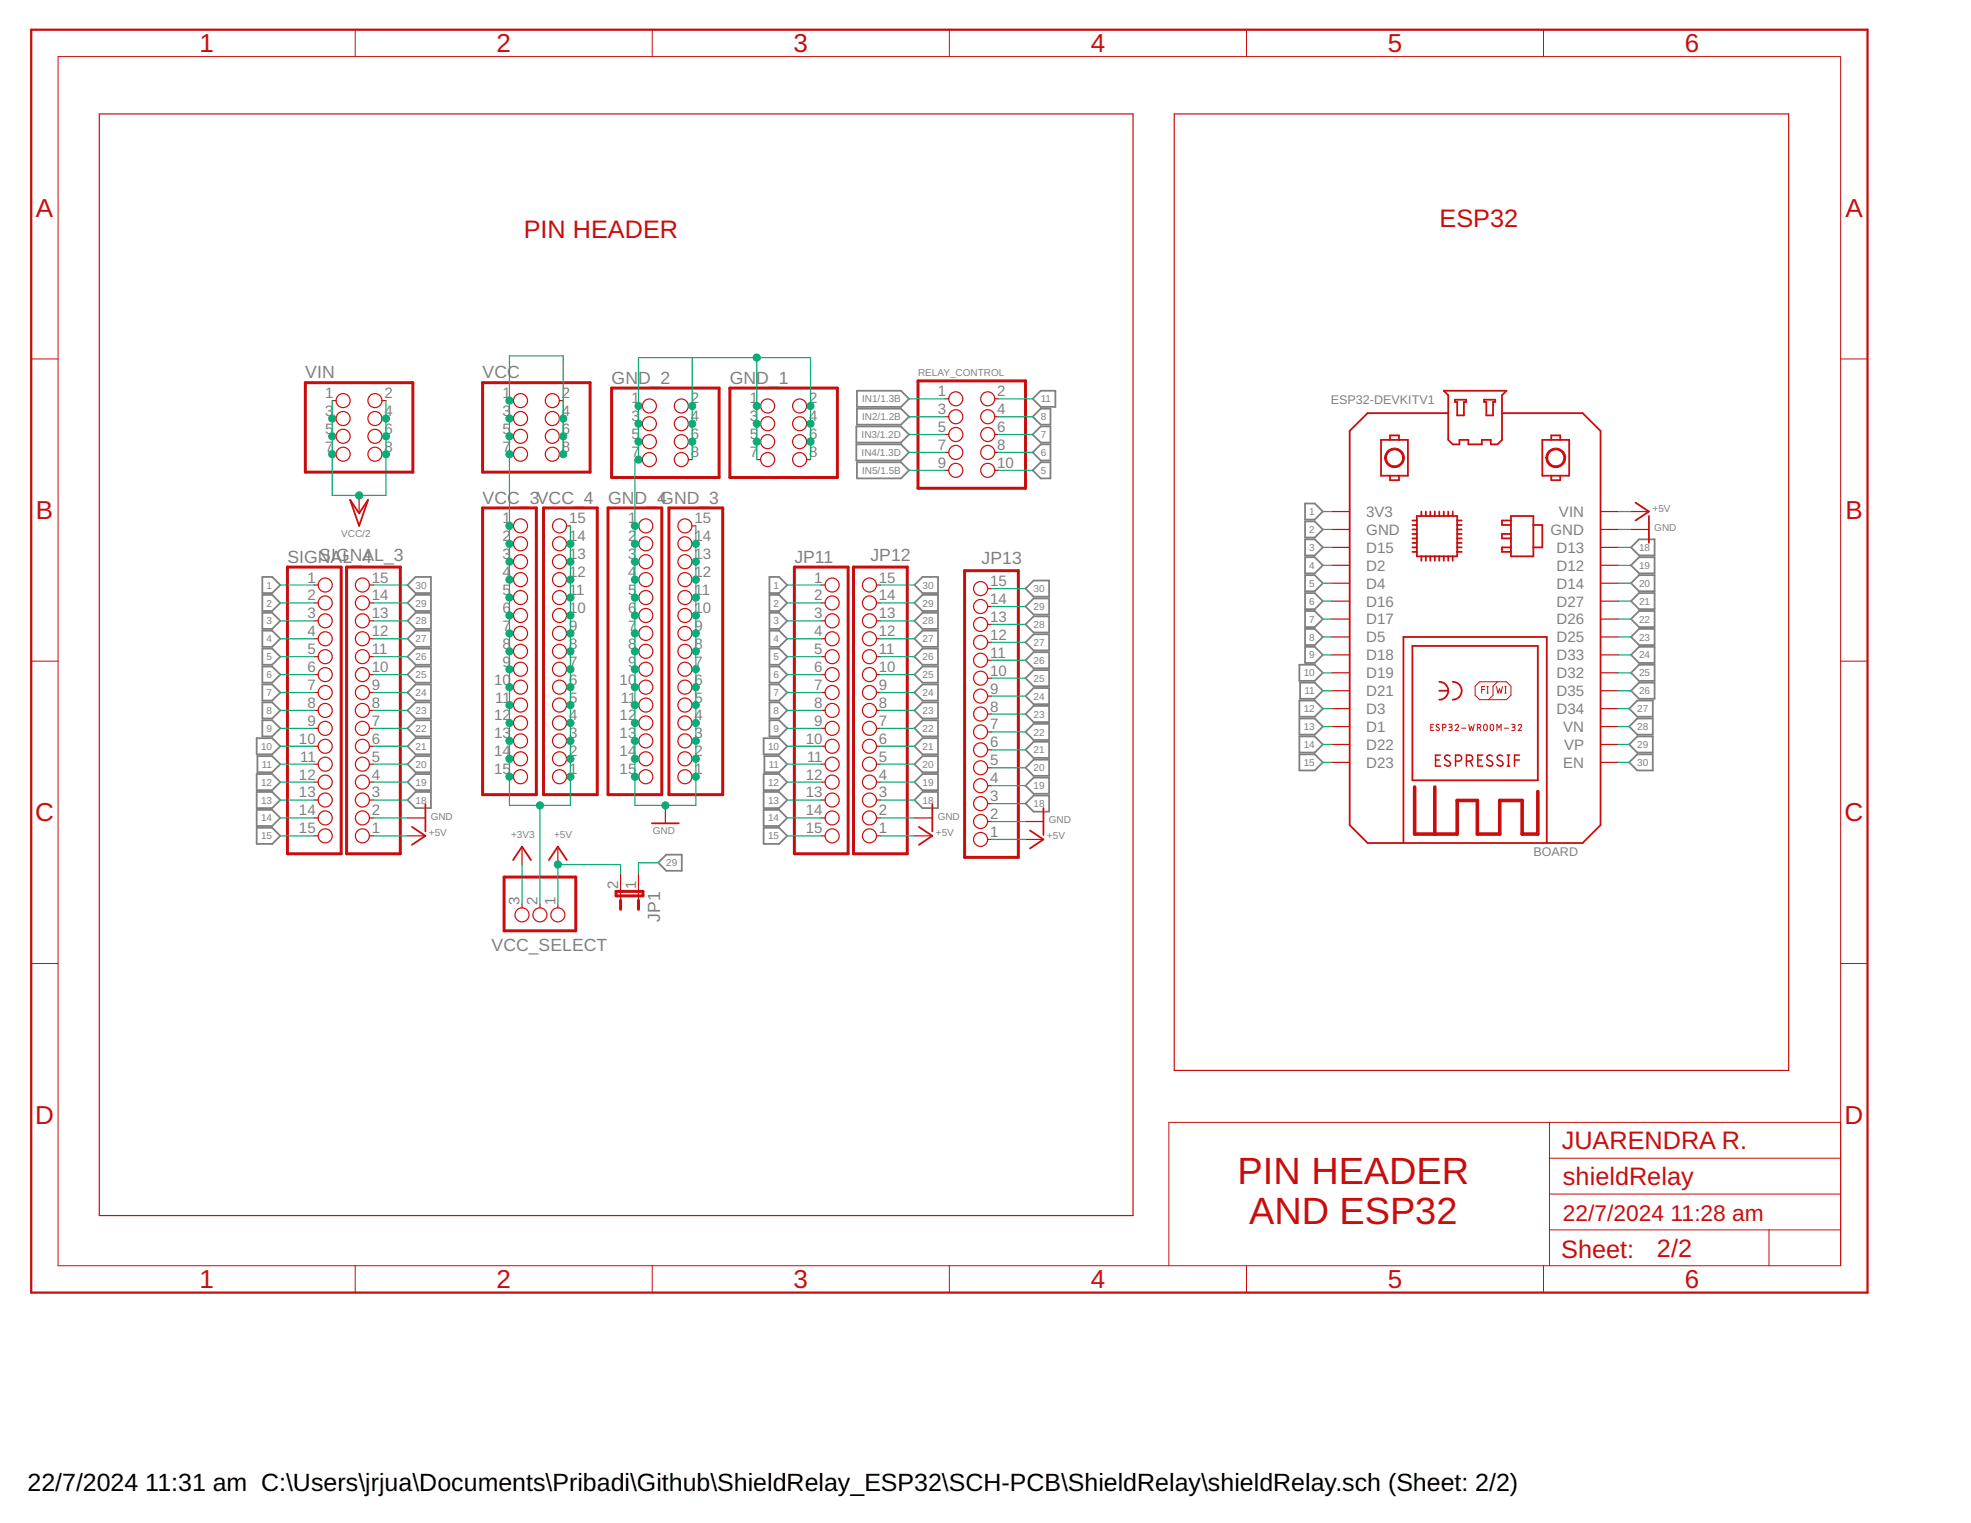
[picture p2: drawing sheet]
<svg xmlns="http://www.w3.org/2000/svg" width="279mm" height="216mm" viewBox="0 0 279 216" stroke-linecap="round" stroke-linejoin="round" font-family="sans-serif">
<g fill="none" stroke="#808080" stroke-width=".25">
<path d="M121.5 57.9h6.2l1.2 1.2-1.2 1.1h-6.2zM121.5 55.4h6.2l1.2 1.1-1.2 1.2h-6.2zM146.4 59.1l1.1-1.2h1.4v2.3h-1.4zM146.4 56.5l1.1-1.1h2.1v2.3h-2.1zM121.4 60.5h6.3l1.2 1.1-1.2 1.1h-6.3zM121.4 63h6.3l1.2 1.1-1.2 1.2h-6.3zM121.5 65.5h6.2l1.2 1.2-1.2 1.1h-6.2zM146.4 61.6l1.1-1.1h1.4v2.2h-1.4zM146.4 64.1l1.1-1.1h1.4v2.3h-1.4zM146.4 66.7l1.1-1.2h1.4v2.3h-1.4zM185 71.4h1.4l1.1 1.1-1.1 1.2h-1.4zM185 73.9h1.4l1.1 1.2-1.1 1.1h-1.4z"/>
<path d="M185 76.5h1.4l1.1 1.1-1.1 1.1h-1.4zM185 79h1.4l1.1 1.1-1.1 1.2h-1.4zM231.2 77.6l1.1-1.1h2.2v2.2h-2.2zM37.2 81.8h1.4l1.1 1.1-1.1 1.2h-1.4zM37.2 84.3h1.4l1.1 1.2-1.1 1.1h-1.4zM37.2 86.9h1.4l1.1 1.1-1.1 1.2h-1.4zM37.2 89.4h1.4l1.1 1.2-1.1 1.1h-1.4zM37.2 91.9h1.4l1.1 1.2-1.1 1.1h-1.4zM37.2 94.5h1.4l1.1 1.1-1.1 1.2h-1.4zM37.2 97h1.4l1.1 1.2-1.1 1.1h-1.4zM37.2 99.6h1.4l1.1 1.1-1.1 1.2h-1.4zM57.8 82.9l1.1-1.1h2.2v2.3h-2.2z"/>
<path d="M57.8 85.5l1.1-1.2h2.2v2.3h-2.2zM57.8 88l1.1-1.1h2.2v2.3h-2.2zM57.8 90.6l1.1-1.2h2.2v2.3h-2.2zM57.8 93.1l1.1-1.2h2.2v2.3h-2.2zM57.8 95.6l1.1-1.1h2.2v2.3h-2.2zM57.8 98.2l1.1-1.2h2.2v2.3h-2.2zM109.1 81.8h1.3l1.2 1.1-1.2 1.2h-1.3zM109.1 84.3h1.3l1.2 1.2-1.2 1.1h-1.3zM109.1 86.9h1.3l1.2 1.1-1.2 1.2h-1.3zM109.1 89.4h1.3l1.2 1.2-1.2 1.1h-1.3zM109.1 91.9h1.3l1.2 1.2-1.2 1.1h-1.3zM109.1 94.5h1.3l1.2 1.1-1.2 1.2h-1.3z"/>
<path d="M109.1 97h1.3l1.2 1.2-1.2 1.1h-1.3zM109.1 99.6h1.3l1.2 1.1-1.2 1.2h-1.3zM129.6 82.9l1.2-1.1h2.2v2.3h-2.2zM129.6 85.5l1.2-1.2h2.2v2.3h-2.2zM129.6 88l1.2-1.1h2.2v2.3h-2.2zM129.6 90.6l1.2-1.2h2.2v2.3h-2.2zM129.6 93.1l1.2-1.2h2.2v2.3h-2.2zM129.6 95.6l1.2-1.1h2.2v2.3h-2.2zM129.6 98.2l1.2-1.2h2.2v2.3h-2.2zM145.4 83.4l1.1-1.1h2.2v2.3h-2.2zM145.4 86l1.1-1.2h2.2v2.3h-2.2zM145.4 88.5l1.1-1.1h2.2v2.3h-2.2z"/>
<path d="M145.4 91.1l1.1-1.2h2.2v2.3h-2.2zM145.4 93.6l1.1-1.1h2.2v2.2h-2.2zM145.4 96.1l1.1-1.1h2.2v2.3h-2.2zM146.5 97.5h2.2v2.3h-2.2l-1.1-1.1zM184.2 94.2h2.2l1.1 1.2-1.1 1.1h-2.2zM184.2 99.3h2.2l1.1 1.2-1.1 1.1h-2.2zM184.3 96.8h2.1l1.1 1.1-1.1 1.2h-2.1zM185 81.5h1.4l1.1 1.2-1.1 1.1h-1.4zM185 84.1h1.4l1.1 1.1-1.1 1.2h-1.4zM185 86.6h1.4l1.1 1.2-1.1 1.1h-1.4zM185 89.2h1.4l1.1 1.1-1.1 1.1h-1.4zM185 91.7h1.4l1.1 1.1-1.1 1.2h-1.4z"/>
<path d="M231.2 80.1l1.1-1.1h2.2v2.3h-2.2zM231.2 82.7l1.1-1.2h2.2v2.3h-2.2zM232.3 84.1h2.2v2.3h-2.2l-1.1-1.2zM232.3 86.6h2.2v2.3h-2.2l-1.1-1.1zM232.3 89.2h2.2v2.2h-2.2l-1.1-1.1zM232.3 91.7h2.2v2.3h-2.2l-1.1-1.2zM232.3 94.2h2.2v2.3h-2.2l-1.1-1.1zM232.3 96.8h2.2v2.3h-2.2l-1.1-1.2zM36.4 104.6h2.2l1.1 1.2-1.1 1.1h-2.2zM36.4 109.7h2.2l1.1 1.2-1.1 1.1h-2.2zM36.4 112.3h2.2l1.1 1.1-1.1 1.2h-2.2zM36.4 114.8h2.2l1.1 1.2-1.1 1.1h-2.2z"/>
<path d="M36.4 117.3h2.2l1.1 1.2-1.1 1.1h-2.2zM36.5 107.2h2.1l1.1 1.1-1.1 1.2h-2.1zM37.2 102.1h1.4l1.1 1.2-1.1 1.1h-1.4zM57.8 100.7l1.1-1.1h2.2v2.3h-2.2zM57.8 103.3l1.1-1.2h2.2v2.3h-2.2zM57.8 105.8l1.1-1.2h2.2v2.3h-2.2zM57.8 108.3l1.1-1.1h2.2v2.3h-2.2zM57.8 110.9l1.1-1.2h2.2v2.3h-2.2zM57.8 113.4l1.1-1.1h2.2v2.3h-2.2zM108.2 104.6h2.2l1.2 1.2-1.2 1.1h-2.2zM108.2 109.7h2.2l1.2 1.2-1.2 1.1h-2.2zM108.2 112.3h2.2l1.2 1.1-1.2 1.2h-2.2z"/>
<path d="M108.2 114.8h2.2l1.2 1.2-1.2 1.1h-2.2zM108.2 117.3h2.2l1.2 1.2-1.2 1.1h-2.2zM108.4 107.2h2l1.2 1.1-1.2 1.2h-2zM109.1 102.1h1.3l1.2 1.2-1.2 1.1h-1.3zM129.6 100.7l1.2-1.1h2.2v2.3h-2.2zM129.6 103.3l1.2-1.2h2.2v2.3h-2.2zM129.6 105.8l1.2-1.2h2.2v2.3h-2.2zM129.6 108.3l1.2-1.1h2.2v2.3h-2.2zM129.6 110.9l1.2-1.2h2.2v2.3h-2.2zM129.6 113.4l1.2-1.1h2.2v2.3h-2.2zM146.5 100.1h2.2v2.3h-2.2l-1.1-1.2zM146.5 102.6h2.2v2.3h-2.2l-1.1-1.1z"/>
<path d="M146.5 105.2h2.2v2.2h-2.2l-1.1-1.1zM146.5 107.7h2.2v2.3h-2.2l-1.1-1.2zM146.5 110.2h2.2v2.3h-2.2l-1.1-1.1zM146.5 112.8h2.2v2.3h-2.2l-1.1-1.2zM184.2 101.9h2.2l1.1 1.1-1.1 1.1h-2.2zM184.2 104.4h2.2l1.1 1.1-1.1 1.2h-2.2zM184.2 106.9h2.2l1.1 1.2-1.1 1.1h-2.2zM230.9 100.5l1.2-1.2h2.2v2.3h-2.2zM230.9 103l1.2-1.1h2.2v2.2h-2.2zM230.9 105.5l1.2-1.1h2.2v2.3h-2.2zM230.9 108.1l1.2-1.2h2.2v2.3h-2.2zM93.3 122.3l1.1-1.1h2.2v2.2h-2.2z"/>
</g>
<g fill="none" stroke="#c90d0c" stroke-width=".17">
<path d="M14.1 16.2h146.5v156.1h-146.5zM166.5 16.2h87.1v135.5h-87.1zM47.1 56.8h.5M47.1 59.3h.5M54.1 56.8h.6M54.1 59.3h.6M72.2 56.8h.6M72.2 59.3h.6M79.3 56.8h.5M79.3 59.3h.5M90.5 57.6h.6M97.6 57.6h.5"/>
<path d="M107.3 57.6h.5M114.3 57.6h.6M133.9 56.5h.6M133.9 59.1h.6M141 56.5h.6M141 59.1h.6M47.1 61.8h.5M47.1 64.4h.5M50.9 70.2v2.6M54.1 61.8h.6M54.1 64.4h.6M72.2 74.5h.6"/>
<path d="M72.2 77.1h.6M72.2 79.6h.6M72.2 61.8h.6M72.2 64.4h.6M79.3 61.8h.5M79.3 64.4h.5M80.3 74.5h.6M80.3 77.1h.6M80.3 79.6h.6M90 74.5h.6M90 77.1h.6M90 79.6h.6"/>
<path d="M90.5 60.1h.6M90.5 62.6h.6M90.5 65.2h.6M97.6 60.1h.5M97.6 62.6h.5M97.6 65.2h.5M98.1 74.5h.5M98.1 77.1h.5M98.1 79.6h.5M107.3 60.1h.5M107.3 62.6h.5M107.3 65.2h.5"/>
<path d="M114.3 60.1h.6M114.3 62.6h.6M114.3 65.2h.6M133.9 61.6h.6M133.9 64.1h.6M133.9 66.7h.6M141 61.6h.6M141 64.1h.6M141 66.7h.6M188.8 72.5h2.5M188.8 75.1h2.5M188.8 77.6h2.5"/>
<path d="M226.9 72.5h2.5M226.9 75.1h2.5M226.9 77.6h2.5M231.2 72.5h2.5M231.2 75.1h2.5M44.6 82.9h.5M44.6 85.5h.5M44.6 88h.5M44.6 90.6h.5M44.6 93.1h.5M44.6 95.6h.5M44.6 98.2h.5"/>
<path d="M52.4 82.9h.5M52.4 85.5h.5M52.4 88h.5M52.4 90.6h.5M52.4 93.1h.5M52.4 95.6h.5M52.4 98.2h.5M72.2 82.2h.6M72.2 84.7h.6M72.2 87.2h.6M72.2 89.8h.6M72.2 92.3h.6"/>
<path d="M72.2 94.9h.6M72.2 97.4h.6M72.2 99.9h.6M80.3 82.2h.6M80.3 84.7h.6M80.3 87.2h.6M80.3 89.8h.6M80.3 92.3h.6M80.3 94.9h.6M80.3 97.4h.6M80.3 99.9h.6M90 82.2h.6"/>
<path d="M90 84.7h.6M90 87.2h.6M90 89.8h.6M90 92.3h.6M90 94.9h.6M90 97.4h.6M90 99.9h.6M98.1 82.2h.5M98.1 84.7h.5M98.1 87.2h.5M98.1 89.8h.5M98.1 92.3h.5"/>
<path d="M98.1 94.9h.5M98.1 97.4h.5M98.1 99.9h.5M116.4 82.9h.6M116.4 85.5h.6M116.4 88h.6M116.4 90.6h.6M116.4 93.1h.6M116.4 95.6h.6M116.4 98.2h.6M124.2 82.9h.6M124.2 85.5h.6"/>
<path d="M124.2 88h.6M124.2 90.6h.6M124.2 93.1h.6M124.2 95.6h.6M124.2 98.2h.6M140 98.7h.5M140 96.1h.5M140 93.6h.5M140 91.1h.5M140 88.5h.5M140 86h.5M140 83.4h.5"/>
<path d="M188.8 80.1h2.5M188.8 82.7h2.5M188.8 85.2h2.5M188.8 87.8h2.5M188.8 90.3h2.5M188.8 92.8h2.5M188.8 95.4h2.5M188.8 97.9h2.5M226.9 80.1h2.5M226.9 82.7h2.5M226.9 85.2h2.5M226.9 87.8h2.5"/>
<path d="M226.9 90.3h2.5M226.9 92.8h2.5M226.9 95.4h2.5M226.9 97.9h2.5M44.6 100.7h.5M44.6 103.3h.5M44.6 105.8h.5M44.6 108.3h.5M44.6 110.9h.5M44.6 113.4h.5M44.6 116h.5M44.6 118.5h.5"/>
<path d="M52.4 100.7h.5M52.4 103.3h.5M52.4 105.8h.5M52.4 108.3h.5M52.4 110.9h.5M52.4 113.4h.5M52.4 116h.5M52.4 118.5h.5M57.8 116h2.5M57.8 118.5h2.5M72.2 102.5h.6M72.2 105h.6"/>
<path d="M72.2 107.6h.6M72.2 110.1h.6M80.3 102.5h.6M80.3 105h.6M80.3 107.6h.6M80.3 110.1h.6M90 102.5h.6M90 105h.6M90 107.6h.6M90 110.1h.6M94.3 114.2v2.5M98.1 102.5h.5"/>
<path d="M98.1 105h.5M98.1 107.6h.5M98.1 110.1h.5M116.4 100.7h.6M116.4 103.3h.6M116.4 105.8h.6M116.4 108.3h.6M116.4 110.9h.6M116.4 113.4h.6M116.4 116h.6M116.4 118.5h.6M124.2 100.7h.6"/>
<path d="M124.2 103.3h.6M124.2 105.8h.6M124.2 108.3h.6M124.2 110.9h.6M124.2 113.4h.6M124.2 116h.6M124.2 118.5h.6M129.6 116h2.6M129.6 118.5h2.6M140 119h.5M140 116.5h.5M140 113.9h.5"/>
<path d="M140 111.4h.5M140 108.8h.5M140 106.3h.5M140 103.8h.5M140 101.2h.5M145.4 119h2.5M145.4 116.5h2.5M188.8 100.5h2.5M188.8 103h2.5M188.8 105.5h2.5M188.8 108.1h2.5M226.9 100.5h2.5"/>
<path d="M226.9 103h2.5M226.9 105.5h2.5M226.9 108.1h2.5M74 120v2.6M74 128.1v.6M76.5 128.1v.6M79.1 120v2.6M79.1 128.1v.6M88 123.8v3.8M90.5 123.8v3.8"/>
<circle cx="48.6" cy="56.8" r=".99"/>
<circle cx="48.6" cy="59.3" r=".99"/>
<circle cx="53.1" cy="56.8" r=".99"/>
<circle cx="53.1" cy="59.3" r=".99"/>
<circle cx="73.8" cy="56.8" r=".99"/>
<circle cx="73.8" cy="59.3" r=".99"/>
<circle cx="78.3" cy="56.8" r=".99"/>
<circle cx="78.3" cy="59.3" r=".99"/>
<circle cx="92.1" cy="57.6" r=".99"/>
<circle cx="96.6" cy="57.6" r=".99"/>
<circle cx="108.8" cy="57.6" r=".99"/>
<circle cx="113.3" cy="57.6" r=".99"/>
<circle cx="135.5" cy="56.5" r=".99"/>
<circle cx="135.5" cy="59.1" r=".99"/>
<circle cx="140" cy="56.5" r=".99"/>
<circle cx="140" cy="59.1" r=".99"/>
<circle cx="48.6" cy="61.8" r=".99"/>
<circle cx="48.6" cy="64.4" r=".99"/>
<circle cx="53.1" cy="64.4" r=".99"/>
<circle cx="53.1" cy="61.8" r=".99"/>
<circle cx="73.8" cy="79.6" r=".99"/>
<circle cx="73.8" cy="61.8" r=".99"/>
<circle cx="73.8" cy="64.4" r=".99"/>
<circle cx="73.8" cy="77.1" r=".99"/>
<circle cx="73.8" cy="74.5" r=".99"/>
<circle cx="78.3" cy="61.8" r=".99"/>
<circle cx="78.3" cy="64.4" r=".99"/>
<circle cx="79.3" cy="79.6" r=".99"/>
<circle cx="79.3" cy="77.1" r=".99"/>
<circle cx="79.3" cy="74.5" r=".99"/>
<circle cx="91.5" cy="74.5" r=".99"/>
<circle cx="91.5" cy="77.1" r=".99"/>
<circle cx="91.5" cy="79.6" r=".99"/>
<circle cx="92.1" cy="65.2" r=".99"/>
<circle cx="92.1" cy="60.1" r=".99"/>
<circle cx="92.1" cy="62.6" r=".99"/>
<circle cx="96.6" cy="65.2" r=".99"/>
<circle cx="96.6" cy="60.1" r=".99"/>
<circle cx="96.6" cy="62.6" r=".99"/>
<circle cx="97.1" cy="74.5" r=".99"/>
<circle cx="97.1" cy="79.6" r=".99"/>
<circle cx="97.1" cy="77.1" r=".99"/>
<circle cx="108.8" cy="65.2" r=".99"/>
<circle cx="108.8" cy="60.1" r=".99"/>
<circle cx="108.8" cy="62.6" r=".99"/>
<circle cx="113.3" cy="62.6" r=".99"/>
<circle cx="113.3" cy="60.1" r=".99"/>
<circle cx="113.3" cy="65.2" r=".99"/>
<circle cx="135.5" cy="64.1" r=".99"/>
<circle cx="135.5" cy="61.6" r=".99"/>
<circle cx="135.5" cy="66.7" r=".99"/>
<circle cx="140" cy="61.6" r=".99"/>
<circle cx="140" cy="64.1" r=".99"/>
<circle cx="140" cy="66.7" r=".99"/>
<circle cx="46.1" cy="88" r=".99"/>
<circle cx="46.1" cy="93.1" r=".99"/>
<circle cx="46.1" cy="95.6" r=".99"/>
<circle cx="46.1" cy="98.2" r=".99"/>
<circle cx="46.1" cy="90.6" r=".99"/>
<circle cx="46.1" cy="82.9" r=".99"/>
<circle cx="46.1" cy="85.5" r=".99"/>
<circle cx="51.4" cy="95.6" r=".99"/>
<circle cx="51.4" cy="93.1" r=".99"/>
<circle cx="51.4" cy="98.2" r=".99"/>
<circle cx="51.4" cy="90.6" r=".99"/>
<circle cx="51.4" cy="88" r=".99"/>
<circle cx="51.4" cy="82.9" r=".99"/>
<circle cx="51.4" cy="85.5" r=".99"/>
<circle cx="73.8" cy="87.2" r=".99"/>
<circle cx="73.8" cy="97.4" r=".99"/>
<circle cx="73.8" cy="89.8" r=".99"/>
<circle cx="73.8" cy="92.3" r=".99"/>
<circle cx="73.8" cy="94.9" r=".99"/>
<circle cx="73.8" cy="99.9" r=".99"/>
<circle cx="73.8" cy="82.2" r=".99"/>
<circle cx="73.8" cy="84.7" r=".99"/>
<circle cx="79.3" cy="99.9" r=".99"/>
<circle cx="79.3" cy="89.8" r=".99"/>
<circle cx="79.3" cy="97.4" r=".99"/>
<circle cx="79.3" cy="92.3" r=".99"/>
<circle cx="79.3" cy="94.9" r=".99"/>
<circle cx="79.3" cy="87.2" r=".99"/>
<circle cx="79.3" cy="84.7" r=".99"/>
<circle cx="79.3" cy="82.2" r=".99"/>
<circle cx="91.5" cy="87.2" r=".99"/>
<circle cx="91.5" cy="94.9" r=".99"/>
<circle cx="91.5" cy="89.8" r=".99"/>
<circle cx="91.5" cy="92.3" r=".99"/>
<circle cx="91.5" cy="97.4" r=".99"/>
<circle cx="91.5" cy="99.9" r=".99"/>
<circle cx="91.5" cy="82.2" r=".99"/>
<circle cx="91.5" cy="84.7" r=".99"/>
<circle cx="97.1" cy="99.9" r=".99"/>
<circle cx="97.1" cy="97.4" r=".99"/>
<circle cx="97.1" cy="89.8" r=".99"/>
<circle cx="97.1" cy="94.9" r=".99"/>
<circle cx="97.1" cy="92.3" r=".99"/>
<circle cx="97.1" cy="87.2" r=".99"/>
<circle cx="97.1" cy="84.7" r=".99"/>
<circle cx="97.1" cy="82.2" r=".99"/>
<circle cx="118" cy="88" r=".99"/>
<circle cx="118" cy="93.1" r=".99"/>
<circle cx="118" cy="98.2" r=".99"/>
<circle cx="118" cy="90.6" r=".99"/>
<circle cx="118" cy="95.6" r=".99"/>
<circle cx="118" cy="85.5" r=".99"/>
<circle cx="118" cy="82.9" r=".99"/>
<circle cx="123.3" cy="95.6" r=".99"/>
<circle cx="123.3" cy="98.2" r=".99"/>
<circle cx="123.3" cy="90.6" r=".99"/>
<circle cx="123.3" cy="88" r=".99"/>
<circle cx="123.3" cy="93.1" r=".99"/>
<circle cx="123.3" cy="82.9" r=".99"/>
<circle cx="123.3" cy="85.5" r=".99"/>
<circle cx="139" cy="96.1" r=".99"/>
<circle cx="139" cy="98.7" r=".99"/>
<circle cx="139" cy="93.6" r=".99"/>
<circle cx="139" cy="91.1" r=".99"/>
<circle cx="139" cy="88.5" r=".99"/>
<circle cx="139" cy="83.4" r=".99"/>
<circle cx="139" cy="86" r=".99"/>
<circle cx="46.1" cy="110.9" r=".99"/>
<circle cx="46.1" cy="113.4" r=".99"/>
<circle cx="46.1" cy="100.7" r=".99"/>
<circle cx="46.1" cy="103.3" r=".99"/>
<circle cx="46.1" cy="116" r=".99"/>
<circle cx="46.1" cy="105.8" r=".99"/>
<circle cx="46.1" cy="108.3" r=".99"/>
<circle cx="46.1" cy="118.5" r=".99"/>
<circle cx="51.4" cy="113.4" r=".99"/>
<circle cx="51.4" cy="110.9" r=".99"/>
<circle cx="51.4" cy="108.3" r=".99"/>
<circle cx="51.4" cy="105.8" r=".99"/>
<circle cx="51.4" cy="103.3" r=".99"/>
<circle cx="51.4" cy="100.7" r=".99"/>
<circle cx="51.4" cy="116" r=".99"/>
<circle cx="51.4" cy="118.5" r=".99"/>
<circle cx="73.8" cy="102.5" r=".99"/>
<circle cx="73.8" cy="105" r=".99"/>
<circle cx="73.8" cy="107.6" r=".99"/>
<circle cx="73.8" cy="110.1" r=".99"/>
<circle cx="79.3" cy="110.1" r=".99"/>
<circle cx="79.3" cy="105" r=".99"/>
<circle cx="79.3" cy="102.5" r=".99"/>
<circle cx="79.3" cy="107.6" r=".99"/>
<circle cx="91.5" cy="102.5" r=".99"/>
<circle cx="91.5" cy="107.6" r=".99"/>
<circle cx="91.5" cy="110.1" r=".99"/>
<circle cx="91.5" cy="105" r=".99"/>
<circle cx="97.1" cy="107.6" r=".99"/>
<circle cx="97.1" cy="110.1" r=".99"/>
<circle cx="97.1" cy="105" r=".99"/>
<circle cx="97.1" cy="102.5" r=".99"/>
<circle cx="118" cy="103.3" r=".99"/>
<circle cx="118" cy="108.3" r=".99"/>
<circle cx="118" cy="110.9" r=".99"/>
<circle cx="118" cy="116" r=".99"/>
<circle cx="118" cy="118.5" r=".99"/>
<circle cx="118" cy="100.7" r=".99"/>
<circle cx="118" cy="105.8" r=".99"/>
<circle cx="118" cy="113.4" r=".99"/>
<circle cx="123.3" cy="103.3" r=".99"/>
<circle cx="123.3" cy="113.4" r=".99"/>
<circle cx="123.3" cy="118.5" r=".99"/>
<circle cx="123.3" cy="116" r=".99"/>
<circle cx="123.3" cy="110.9" r=".99"/>
<circle cx="123.3" cy="105.8" r=".99"/>
<circle cx="123.3" cy="108.3" r=".99"/>
<circle cx="123.3" cy="100.7" r=".99"/>
<circle cx="139" cy="119" r=".99"/>
<circle cx="139" cy="103.8" r=".99"/>
<circle cx="139" cy="113.9" r=".99"/>
<circle cx="139" cy="106.3" r=".99"/>
<circle cx="139" cy="101.2" r=".99"/>
<circle cx="139" cy="111.4" r=".99"/>
<circle cx="139" cy="108.8" r=".99"/>
<circle cx="139" cy="116.5" r=".99"/>
<circle cx="74" cy="129.7" r=".99"/>
<circle cx="76.5" cy="129.7" r=".99"/>
<circle cx="79.1" cy="129.7" r=".99"/>
</g>
<g fill="none" stroke="#c90d0c" stroke-width=".14">
<path d="M8.2 8h252.7v171.4h-252.7zM50.4 4.2v3.8M92.5 4.2v3.8M134.6 4.2v3.8M176.7 4.2v3.8M218.8 4.2v3.8M4.4 50.9h3.8M260.9 50.9h3.8M4.4 93.7h3.8M209.1 97.3l.6-.7h3.9l.6 .7v1.3l-.6 .6h-3.9l-.6-.6zM210 97.7h.5M210.5 97.3h-.5v1"/>
<path d="M210.8 98.3h.2M210.8 97.3h.2M210.9 97.3v1M212.1 97.3l.2 1 .3-.7 .2 .7 .2-1M212.3 96.6l-.7 .7v1.3l-.6 .6M213.3 98.3h.2M213.3 97.3h.2M213.4 97.3v1M260.9 93.7h3.8M202.8 103.1h.3M203.2 102.7h-.4v.9h.4M204 102.7h-.3l-.1 .2 .4 .4v.2l-.1 .1-.3-.2"/>
<path d="M204.5 103.2l.4-.1v-.3l-.4-.1v.9M205.4 102.7h.3l.1 .2-.1 .1-.3 .1M205.6 103.1l.2 .1v.3l-.4 .1M206.3 102.9a.25 .25 0 0 1 .3-.2 .25 .25 0 0 1 .1 .4l-.4 .5h.5M207.2 103.2h.6M208.2 102.7l.2 .9 .2-.6 .2 .6 .2-.9M209.4 103.2l.4-.1a.24 .24 0 0 0 .1-.2 .24 .24 0 0 0-.2-.2h-.3v.9M209.7 103.2l.2 .4M210.4 102.7a.24 .24 0 0 1 .3 0 .24 .24 0 0 1 .1 .2v.5a.25 .25 0 0 1-.3 .2 .25 .25 0 0 1-.2-.3zM211.3 102.7a.24 .24 0 0 1 .3 0 .24 .24 0 0 1 .1 .2v.5a.24 .24 0 0 1-.3 .2 .24 .24 0 0 1-.2-.3zM212.2 103.6v-.9l.3 .5 .3-.5v.9M213.3 103.2h.5"/>
<path d="M214.3 102.7h.4l.1 .2-.1 .1-.3 .1M214.5 103.1h.1a.24 .24 0 0 1 .2 .3 .24 .24 0 0 1-.3 .2h-.2M215.2 102.9a.25 .25 0 0 1 .4-.2 .25 .25 0 0 1 0 .4l-.4 .5h.5M4.4 136.6h3.8M260.9 136.6h3.8M219.6 159.1v20.3M260.9 159.1h-95.2v20.3M50.4 179.4v3.8M92.5 179.4v3.8M134.6 179.4v3.8M176.7 179.4v3.8M218.8 179.4v3.8"/>
<path d="M219.6 174.3h41.3M219.6 169.3h41.3M219.6 164.2h41.3M250.8 174.3v5.1"/>
</g>
<path d="M4.4 4.2h260.3v179h-260.3z" fill="none" stroke="#c90d0c" stroke-width=".32"/>
<g fill="none" stroke="#c90d0c" stroke-width=".25">
<path d="M204.7 55.4h8.9l-.7 .6v6.4l-.6 .6h-1v-.6h-1.2v.6h-1.9v-.6h-1.3v.6h-1l-.6-.6v-6.4zM205.3 58.6h-11.4l-2.6 2.5v55.9l2.6 2.5h30.4l2.6-2.5v-55.9l-2.6-2.5h-11.4M206.2 56.7h1.6v.3h-.3v1.9h-.9v-1.9h-.4zM210.4 56.7h1.6v.3h-.4v1.9h-.9v-1.9h-.3zM49.6 70.9l1.3 1.9 1.3-1.9-1.3 3.6zM195.8 62.4h3.8v5h-3.8zM197 67.4v.7h1.3v-.7M197 62.4v-.7h1.3v.7M200.2 77.6h.7M200.2 74.4h.7M200.2 73.8h.7M200.2 75.7h.7"/>
<path d="M200.2 76.3h.7M200.2 78.2h.7M200.2 75.1h.7M200.2 77h.7M200.9 73.2h5.7v5.7h-5.7zM201.5 72.5v.7M201.5 78.9v.6M202.1 72.5v.7M202.1 78.9v.6M202.8 72.5v.7M202.8 78.9v.6M203.4 72.5v.7"/>
<path d="M203.4 78.9v.6M204 72.5v.7M204 78.9v.6M204.7 72.5v.7M204.7 78.9v.6M205.3 72.5v.7M205.3 78.9v.6M205.9 72.5v.7M205.9 78.9v.6M206.6 77.6h.6M206.6 74.4h.6M206.6 73.8h.6"/>
<path d="M206.6 75.7h.6M206.6 76.3h.6M206.6 78.2h.6M206.6 75.1h.6M206.6 77h.6M214.2 77.6h-1.3v.6h1.3M214.2 73.2h3.2v5.7h-3.2zM214.2 73.8h-1.3v.6h1.3M214.2 75.7h-1.3v.6h1.3M217.4 74.4h1.2v3.2h-1.2M218.6 62.4h3.8v5h-3.8zM219.9 62.4v-.7h1.3v.7"/>
<path d="M219.9 67.4v.7h1.3v-.7M231.8 71.2l1.9 1.3-1.9 1.3M233.7 73.2v3.8M200.2 91.6h17.8v19h-17.8zM204 96.6a1.25 1.25 0 0 1 1.3 1.3M204 97.9h1.3M205.3 97.9a1.28 1.28 0 0 1-1.3 1.3M205.9 96.6a1.27 1.27 0 0 1 1.3 1.3 1.27 1.27 0 0 1-1.3 1.3M58.4 117.2l1.9 1.3-1.9 1.3M60.3 114v3.9M92.4 116.7h3.8M130.3 117.2l1.9 1.3-1.9 1.3"/>
<path d="M132.2 114v3.9M146 117.7l1.9 1.3-1.9 1.3M147.9 114.6v3.8M198.9 119.5v-29.2h20.4v29.2M72.7 121.9l1.3-1.9 1.3 1.9M77.8 121.9l1.3-1.9 1.2 1.9"/>
</g>
<g fill="#c90d0c" stroke="#c90d0c" stroke-width=".14">
<path d="M219.5 63.9a1.4 1.4 0 0 1 2.2 .3 1.4 1.4 0 0 1-.8 2.1 1.4 1.4 0 0 1-1.8-1.4h.3a1.15 1.15 0 0 1 1.6-1.1 1.15 1.15 0 0 1 .3 2 1.15 1.15 0 0 1-1.9-.6v-.3h-.3l.1-.3z" fill-rule="evenodd"/>
<path d="M196.7 63.9a1.4 1.4 0 0 1 2.2 .3 1.4 1.4 0 0 1-.8 2.1 1.4 1.4 0 0 1-1.8-1.4h.2a1.15 1.15 0 0 1 1.7-1.1 1.15 1.15 0 0 1 .2 2 1.15 1.15 0 0 1-1.8-.6l-.1-.3h-.2v-.3z" fill-rule="evenodd"/>
</g>
<path d="M200.5 111.6v6.6h6.1v-4.7h2.8v4.7h3.2v-4.7h3.2v4.7h2.2v-6M203.4 111.6v6.6" fill="none" stroke="#c90d0c" stroke-width=".51"/>
<g fill="none" stroke="#c90d0c" stroke-width=".21">
<path d="M203.5 107.7h.5M204.2 107h-.7v1.6h.7M205.5 107.2a.39 .39 0 0 0-.6-.1 .39 .39 0 0 0 .1 .6l.4 .2a.39 .39 0 0 1 .1 .7 .39 .39 0 0 1-.6-.1l-.2-.1M206.3 107.9h.5a.43 .43 0 0 0 .4-.4 .43 .43 0 0 0-.4-.5h-.5v1.6M207.9 107.9h.4a.43 .43 0 0 0 .5-.4 .43 .43 0 0 0-.5-.5h-.4v1.6M208.4 107.9l.4 .7M209.5 107.7h.5M210.2 107h-.7v1.6h.7M211.5 107.2a.39 .39 0 0 0-.6-.1 .39 .39 0 0 0 0 .6l.5 .2a.39 .39 0 0 1 .1 .7 .39 .39 0 0 1-.6-.1l-.2-.1M213 107.2a.39 .39 0 0 0-.6-.1 .39 .39 0 0 0 0 .6l.5 .2a.39 .39 0 0 1 0 .7 .39 .39 0 0 1-.6-.1l-.1-.1M213.7 108.6h.3M213.7 107h.3"/>
<path d="M213.8 107v1.6M214.7 107.7h.7M215.4 107h-.7v1.6"/>
</g>
<g fill="none" stroke="#c90d0c" stroke-width=".42">
<path d="M43.3 54.3h15.2v12.6h-15.2zM68.4 54.3h15.3v12.6h-15.3zM86.7 55h15.2v12.7h-15.2zM103.5 55h15.2v12.7h-15.2zM130.1 54h15.3v15.2h-15.3zM68.4 72h7.6v40.6h-7.6zM77 72h7.7v40.6h-7.7zM86.2 72h7.6v40.6h-7.6zM94.8 72h7.6v40.6h-7.6zM40.7 80.4h7.7v40.6h-7.7zM49.1 80.4h7.6v40.6h-7.6zM112.6 80.4h7.6v40.6h-7.6z"/>
<path d="M121 80.4h7.6v40.6h-7.6zM136.7 80.9h7.7v40.6h-7.7zM71.5 124.3h10.1v7.7h-10.1zM87.3 126.4h3.8v.6h-3.8zM88 127.6v1.3M90.5 127.6v1.3"/>
</g>
<g fill="none" stroke="#0dab76" stroke-width=".17">
<path d="M47.1 56.8v13.4h7.6v-13.4M98.1 50.7v14.5M107.3 50.7v14.5M128.9 59.1h5M128.9 56.5h5M141.6 59.1h4.8M141.6 56.5h4.8M79.8 64.4v-14h-7.6v63.8h8.7v-39.7M114.9 65.2v-14.5h-24.4v14.5h-.5v49h8.6v-39.7M128.9 61.6h5M128.9 64.1h5M128.9 66.7h5"/>
<path d="M141.6 61.6h4.8M141.6 64.1h4.8M141.6 66.7h4.8M187.5 72.5h1.3M187.5 75.1h1.3M187.5 77.6h1.3M229.4 72.5h1.8M229.4 75.1h1.8M229.4 77.6h1.8M39.7 82.9h4.9M39.7 85.5h4.9M39.7 88h4.9"/>
<path d="M39.7 90.6h4.9M39.7 93.1h4.9M39.7 95.6h4.9M39.7 98.2h4.9M52.9 82.9h4.9M52.9 85.5h4.9M52.9 88h4.9M52.9 90.6h4.9M52.9 93.1h4.9M52.9 95.6h4.9M52.9 98.2h4.9M111.6 82.9h4.8"/>
<path d="M111.6 85.5h4.8M111.6 88h4.8M111.6 90.6h4.8M111.6 93.1h4.8M111.6 95.6h4.8M111.6 98.2h4.8M124.8 82.9h4.8M124.8 85.5h4.8M124.8 88h4.8M124.8 90.6h4.8M124.8 93.1h4.8M124.8 95.6h4.8"/>
<path d="M124.8 98.2h4.8M140.5 83.4h4.9M140.5 86h4.9M140.5 88.5h4.9M140.5 91.1h4.9M140.5 93.6h4.9M140.5 96.1h4.9M140.5 98.7h4.9M187.5 80.1h1.3M187.5 82.7h1.3M187.5 85.2h1.3M187.5 87.8h1.3"/>
<path d="M187.5 90.3h1.3M187.5 92.8h1.3M187.5 95.4h1.3M187.5 97.9h1.3M229.4 80.1h1.8M229.4 82.7h1.8M229.4 85.2h1.8M229.4 87.8h1.8M229.4 90.3h1.8M229.4 92.8h1.8M229.4 95.4h1.8M229.4 97.9h1.8"/>
<path d="M39.7 118.5h4.9M39.7 116h4.9M39.7 100.7h4.9M39.7 103.3h4.9M39.7 105.8h4.9M39.7 108.3h4.9M39.7 110.9h4.9M39.7 113.4h4.9M52.9 118.5h4.9M52.9 116h4.9M52.9 100.7h4.9M52.9 103.3h4.9"/>
<path d="M52.9 105.8h4.9M52.9 108.3h4.9M52.9 110.9h4.9M52.9 113.4h4.9M76.5 114.2v13.9M111.6 118.5h4.8M111.6 116h4.8M111.6 100.7h4.8M111.6 103.3h4.8M111.6 105.8h4.8M111.6 108.3h4.8M111.6 110.9h4.8"/>
<path d="M111.6 113.4h4.8M124.8 118.5h4.8M124.8 116h4.8M124.8 100.7h4.8M124.8 103.3h4.8M124.8 105.8h4.8M124.8 108.3h4.8M124.8 110.9h4.8M124.8 113.4h4.8M140.5 119h4.9M140.5 116.5h4.9M140.5 101.2h4.9"/>
<path d="M140.5 103.8h4.9M140.5 106.3h4.9M140.5 108.8h4.9M140.5 111.4h4.9M140.5 113.9h4.9M187.5 100.5h1.3M187.5 103h1.3M187.5 105.5h1.3M187.5 108.1h1.3M229.4 100.5h1.5M229.4 103h1.5M229.4 105.5h1.5"/>
<path d="M229.4 108.1h1.5M74 122.6v5.5M88 123.8v-1.2h-8.9v5.5M93.3 122.3h-2.8v1.5"/>
</g>
<g fill="#0dab76" stroke="#0dab76" stroke-width=".14">
<circle cx="79.1" cy="122.6" r=".51"/>
<circle cx="90" cy="77.1" r=".51"/>
<circle cx="90" cy="79.6" r=".51"/>
<circle cx="90" cy="82.2" r=".51"/>
<circle cx="90" cy="84.7" r=".51"/>
<circle cx="90" cy="87.2" r=".51"/>
<circle cx="90" cy="89.8" r=".51"/>
<circle cx="90" cy="92.3" r=".51"/>
<circle cx="90" cy="94.9" r=".51"/>
<circle cx="90" cy="97.4" r=".51"/>
<circle cx="90" cy="99.9" r=".51"/>
<circle cx="90" cy="102.5" r=".51"/>
<circle cx="90" cy="105" r=".51"/>
<circle cx="90" cy="107.6" r=".51"/>
<circle cx="90" cy="110.1" r=".51"/>
<circle cx="98.6" cy="110.1" r=".51"/>
<circle cx="98.6" cy="107.6" r=".51"/>
<circle cx="98.6" cy="105" r=".51"/>
<circle cx="98.6" cy="102.5" r=".51"/>
<circle cx="98.6" cy="99.9" r=".51"/>
<circle cx="98.6" cy="97.4" r=".51"/>
<circle cx="98.6" cy="94.9" r=".51"/>
<circle cx="98.6" cy="92.3" r=".51"/>
<circle cx="98.6" cy="89.8" r=".51"/>
<circle cx="98.6" cy="87.2" r=".51"/>
<circle cx="98.6" cy="84.7" r=".51"/>
<circle cx="98.6" cy="82.2" r=".51"/>
<circle cx="98.6" cy="79.6" r=".51"/>
<circle cx="98.6" cy="77.1" r=".51"/>
<circle cx="94.3" cy="114.2" r=".51"/>
<circle cx="90" cy="74.5" r=".51"/>
<circle cx="90.5" cy="65.2" r=".51"/>
<circle cx="90.5" cy="62.6" r=".51"/>
<circle cx="90.5" cy="60.1" r=".51"/>
<circle cx="90.5" cy="57.6" r=".51"/>
<circle cx="98.1" cy="57.6" r=".51"/>
<circle cx="98.1" cy="60.1" r=".51"/>
<circle cx="98.1" cy="62.6" r=".51"/>
<circle cx="107.3" cy="57.6" r=".51"/>
<circle cx="107.3" cy="60.1" r=".51"/>
<circle cx="107.3" cy="62.6" r=".51"/>
<circle cx="107.3" cy="50.7" r=".51"/>
<circle cx="114.9" cy="57.6" r=".51"/>
<circle cx="114.9" cy="60.1" r=".51"/>
<circle cx="114.9" cy="62.6" r=".51"/>
<circle cx="79.8" cy="59.3" r=".51"/>
<circle cx="79.8" cy="61.8" r=".51"/>
<circle cx="79.8" cy="64.4" r=".51"/>
<circle cx="72.2" cy="77.1" r=".51"/>
<circle cx="72.2" cy="79.6" r=".51"/>
<circle cx="72.2" cy="82.2" r=".51"/>
<circle cx="72.2" cy="84.7" r=".51"/>
<circle cx="72.2" cy="87.2" r=".51"/>
<circle cx="72.2" cy="89.8" r=".51"/>
<circle cx="72.2" cy="92.3" r=".51"/>
<circle cx="72.2" cy="94.9" r=".51"/>
<circle cx="72.2" cy="97.4" r=".51"/>
<circle cx="72.2" cy="99.9" r=".51"/>
<circle cx="72.2" cy="102.5" r=".51"/>
<circle cx="72.2" cy="105" r=".51"/>
<circle cx="72.2" cy="107.6" r=".51"/>
<circle cx="72.2" cy="110.1" r=".51"/>
<circle cx="80.9" cy="110.1" r=".51"/>
<circle cx="80.9" cy="107.6" r=".51"/>
<circle cx="80.9" cy="105" r=".51"/>
<circle cx="80.9" cy="102.5" r=".51"/>
<circle cx="80.9" cy="99.9" r=".51"/>
<circle cx="80.9" cy="97.4" r=".51"/>
<circle cx="80.9" cy="94.9" r=".51"/>
<circle cx="80.9" cy="92.3" r=".51"/>
<circle cx="80.9" cy="89.8" r=".51"/>
<circle cx="80.9" cy="87.2" r=".51"/>
<circle cx="80.9" cy="84.7" r=".51"/>
<circle cx="80.9" cy="82.2" r=".51"/>
<circle cx="80.9" cy="79.6" r=".51"/>
<circle cx="80.9" cy="77.1" r=".51"/>
<circle cx="76.5" cy="114.2" r=".51"/>
<circle cx="72.2" cy="74.5" r=".51"/>
<circle cx="72.2" cy="64.4" r=".51"/>
<circle cx="72.2" cy="61.8" r=".51"/>
<circle cx="72.2" cy="59.3" r=".51"/>
<circle cx="72.2" cy="56.8" r=".51"/>
<circle cx="47.1" cy="59.3" r=".51"/>
<circle cx="47.1" cy="61.8" r=".51"/>
<circle cx="47.1" cy="64.4" r=".51"/>
<circle cx="54.7" cy="64.4" r=".51"/>
<circle cx="54.7" cy="61.8" r=".51"/>
<circle cx="54.7" cy="59.3" r=".51"/>
<circle cx="50.9" cy="70.2" r=".51"/>
</g>
<g font-size="5.4" fill="#c90d0c">
<text x="175.4" y="167.8">PIN HEADER</text>
<text x="177.1" y="173.5">AND ESP32</text>
</g>
<g font-size="3.7" fill="#c90d0c">
<text x="28.3" y="7.4">1</text>
<text x="70.4" y="7.4">2</text>
<text x="112.5" y="7.4">3</text>
<text x="154.6" y="7.4">4</text>
<text x="196.7" y="7.4">5</text>
<text x="238.8" y="7.4">6</text>
<text x="5.1" y="30.7">A</text>
<text x="261.6" y="30.7">A</text>
<text x="5.1" y="73.6">B</text>
<text x="261.6" y="73.6">B</text>
<text x="5" y="116.4">C</text>
<text x="261.5" y="116.4">C</text>
<text x="5" y="159.3">D</text>
<text x="261.5" y="159.3">D</text>
<text x="28.3" y="182.6">1</text>
<text x="70.4" y="182.6">2</text>
<text x="112.5" y="182.6">3</text>
<text x="154.6" y="182.6">4</text>
<text x="196.7" y="182.6">5</text>
<text x="238.8" y="182.6">6</text>
</g>
<g font-size="3.6" fill="#c90d0c">
<text x="74.2" y="33.7">PIN HEADER</text>
<text x="204.1" y="32.1">ESP32</text>
<text x="221.4" y="162.9">JUARENDRA R.</text>
<text x="221.6" y="168">shieldRelay</text>
<text x="221.3" y="178.3">Sheet:</text>
<text x="234.9" y="178.2">2/2</text>
</g>
<g font-size="3.5">
<text x="3.9" y="211.4">22/7/2024</text>
<text x="20.6" y="211.4">11:31 am C:\Users\jrjua\Documents\Pribadi\Github\ShieldRelay_ESP32\SCH-PCB\ShieldRelay\shieldRelay.sch (Sheet: 2/2)</text>
</g>
<g font-size="3.2" fill="#c90d0c">
<text x="221.6" y="173.1">22/7/2024</text>
<text x="236.8" y="173.1">11:28 am</text>
</g>
<g font-size="2.5" fill="#808080">
<text x="43.3" y="53.6">VIN</text>
<text x="68.4" y="53.6">VCC</text>
<text x="86.7" y="54.4">GND_2</text>
<text x="103.5" y="54.4">GND_1</text>
<text x="68.4" y="71.4">VCC_3VCC_4</text>
<text x="86.2" y="71.4">GND_4GND_3</text>
<text x="40.7" y="79.8">SIGNAL_AL_3</text>
<text x="45.3" y="79.5">SIGN4</text>
<text x="112.6" y="79.8">JP11</text>
<text x="123.4" y="79.5">JP12</text>
<text x="139.1" y="80">JP13</text>
<text x="93.6" y="130.7" transform="rotate(-90 93.6 130.7)">JP1</text>
<text x="69.7" y="134.9">VCC_SELECT</text>
</g>
<g font-size="2.1" fill="#808080">
<text x="46.1" y="56.4">1</text>
<text x="46.1" y="59">3</text>
<text x="54.5" y="56.4">2</text>
<text x="54.5" y="59">4</text>
<text x="71.2" y="56.4">1</text>
<text x="71.2" y="59">3</text>
<text x="79.6" y="56.4">2</text>
<text x="79.6" y="59">4</text>
<text x="89.5" y="57.2">1</text>
<text x="89.5" y="59.7">3</text>
<text x="97.9" y="57.2">2</text>
<text x="97.9" y="59.7">4</text>
<text x="106.3" y="57.2">1</text>
<text x="106.3" y="59.7">3</text>
<text x="114.7" y="57.2">2</text>
<text x="114.7" y="59.7">4</text>
<text x="133" y="56.2">1</text>
<text x="133" y="58.7">3</text>
<text x="141.4" y="56.2">2</text>
<text x="141.4" y="58.7">4</text>
<text x="46.1" y="61.5">5</text>
<text x="46.1" y="64">7</text>
<text x="54.5" y="61.5">6</text>
<text x="54.5" y="64">8</text>
<text x="71.2" y="61.5">5</text>
<text x="71.2" y="64">7</text>
<text x="79.6" y="61.5">6</text>
<text x="79.6" y="64">8</text>
<text x="89.5" y="62.3">5</text>
<text x="89.5" y="64.8">7</text>
<text x="97.9" y="62.3">6</text>
<text x="97.9" y="64.8">8</text>
<text x="106.3" y="62.3">5</text>
<text x="106.3" y="64.8">7</text>
<text x="114.7" y="62.3">6</text>
<text x="114.7" y="64.8">8</text>
<text x="133" y="61.2">5</text>
<text x="133" y="63.8">7</text>
<text x="141.4" y="61.2">6</text>
<text x="141.4" y="63.8">8</text>
<text x="133" y="66.3">9</text>
<text x="141.4" y="66.3">10</text>
<text x="71.2" y="74.2">1</text>
<text x="71.2" y="76.7">2</text>
<text x="80.7" y="76.7">14</text>
<text x="80.7" y="74.2">15</text>
<text x="89" y="74.2">1</text>
<text x="89" y="76.7">2</text>
<text x="98.4" y="76.7">14</text>
<text x="98.4" y="74.2">15</text>
<text x="193.7" y="73.3">3V3</text>
<text x="193.7" y="75.8">GND</text>
<text x="219.8" y="75.8">GND</text>
<text x="221" y="73.3">VIN</text>
<text x="43.6" y="82.6">1</text>
<text x="52.7" y="82.6">15</text>
<text x="71.2" y="79.3">3</text>
<text x="71.2" y="81.8">4</text>
<text x="80.7" y="81.8">12</text>
<text x="80.7" y="79.3">13</text>
<text x="89" y="79.3">3</text>
<text x="89" y="81.8">4</text>
<text x="98.4" y="81.8">12</text>
<text x="98.4" y="79.3">13</text>
<text x="115.4" y="82.6">1</text>
<text x="124.6" y="82.6">15</text>
<text x="140.3" y="83.1">15</text>
<text x="193.7" y="78.4">D15</text>
<text x="193.7" y="80.9">D2</text>
<text x="193.7" y="83.4">D4</text>
<text x="220.6" y="83.4">D14</text>
<text x="220.6" y="80.9">D12</text>
<text x="220.6" y="78.4">D13</text>
<text x="43.6" y="85.1">2</text>
<text x="43.6" y="87.7">3</text>
<text x="52.7" y="87.7">13</text>
<text x="52.7" y="85.1">14</text>
<text x="71.2" y="84.4">5</text>
<text x="71.2" y="86.9">6</text>
<text x="71.2" y="89.4">7</text>
<text x="80.7" y="89.4">9</text>
<text x="80.7" y="86.9">10</text>
<text x="80.7" y="84.4">11</text>
<text x="89" y="84.4">5</text>
<text x="89" y="86.9">6</text>
<text x="89" y="89.4">7</text>
<text x="98.4" y="89.4">9</text>
<text x="98.4" y="86.9">10</text>
<text x="98.4" y="84.4">11</text>
<text x="115.4" y="85.1">2</text>
<text x="115.4" y="87.7">3</text>
<text x="124.6" y="87.7">13</text>
<text x="124.6" y="85.1">14</text>
<text x="140.3" y="88.2">13</text>
<text x="140.3" y="85.6">14</text>
<text x="193.7" y="86">D16</text>
<text x="193.7" y="88.5">D17</text>
<text x="220.6" y="88.5">D26</text>
<text x="220.6" y="86">D27</text>
<text x="43.6" y="90.2">4</text>
<text x="43.6" y="92.7">5</text>
<text x="43.6" y="95.3">6</text>
<text x="52.7" y="95.3">10</text>
<text x="52.7" y="92.7">11</text>
<text x="52.7" y="90.2">12</text>
<text x="71.2" y="92">8</text>
<text x="71.2" y="94.5">9</text>
<text x="80.7" y="94.5">7</text>
<text x="80.7" y="92">8</text>
<text x="89" y="92">8</text>
<text x="89" y="94.5">9</text>
<text x="98.4" y="94.5">7</text>
<text x="98.4" y="92">8</text>
<text x="115.4" y="90.2">4</text>
<text x="115.4" y="92.7">5</text>
<text x="115.4" y="95.3">6</text>
<text x="124.6" y="95.3">10</text>
<text x="124.6" y="92.7">11</text>
<text x="124.6" y="90.2">12</text>
<text x="140.3" y="95.8">10</text>
<text x="140.3" y="93.2">11</text>
<text x="140.3" y="90.7">12</text>
<text x="193.7" y="91.1">D5</text>
<text x="193.7" y="93.6">D18</text>
<text x="220.6" y="93.6">D33</text>
<text x="220.6" y="91.1">D25</text>
<text x="43.6" y="97.8">7</text>
<text x="43.6" y="100.4">8</text>
<text x="52.7" y="100.4">8</text>
<text x="52.7" y="97.8">9</text>
<text x="70.1" y="97.1">10</text>
<text x="70.2" y="99.6">11</text>
<text x="80.7" y="99.6">5</text>
<text x="80.7" y="97.1">6</text>
<text x="87.8" y="97.1">10</text>
<text x="88" y="99.6">11</text>
<text x="98.4" y="99.6">5</text>
<text x="98.4" y="97.1">6</text>
<text x="115.4" y="97.8">7</text>
<text x="115.4" y="100.4">8</text>
<text x="124.6" y="100.4">8</text>
<text x="124.6" y="97.8">9</text>
<text x="140.3" y="100.9">8</text>
<text x="140.3" y="98.3">9</text>
<text x="193.7" y="96.1">D19</text>
<text x="193.7" y="98.7">D21</text>
<text x="193.7" y="101.2">D3</text>
<text x="220.6" y="101.2">D34</text>
<text x="220.6" y="98.7">D35</text>
<text x="220.6" y="96.1">D32</text>
<text x="42.4" y="105.4">10</text>
<text x="42.5" y="108">11</text>
<text x="43.6" y="102.9">9</text>
<text x="52.7" y="108">5</text>
<text x="52.7" y="105.4">6</text>
<text x="52.7" y="102.9">7</text>
<text x="70.1" y="102.1">12</text>
<text x="70.1" y="104.7">13</text>
<text x="70.1" y="107.2">14</text>
<text x="80.7" y="107.2">2</text>
<text x="80.7" y="104.7">3</text>
<text x="80.7" y="102.1">4</text>
<text x="87.8" y="102.1">12</text>
<text x="87.8" y="104.7">13</text>
<text x="87.8" y="107.2">14</text>
<text x="98.4" y="107.2">2</text>
<text x="98.4" y="104.7">3</text>
<text x="98.4" y="102.1">4</text>
<text x="114.3" y="105.4">10</text>
<text x="114.4" y="108">11</text>
<text x="115.4" y="102.9">9</text>
<text x="124.6" y="108">5</text>
<text x="124.6" y="105.4">6</text>
<text x="124.6" y="102.9">7</text>
<text x="140.3" y="105.9">6</text>
<text x="140.3" y="103.4">7</text>
<text x="193.7" y="103.8">D1</text>
<text x="193.7" y="106.3">D22</text>
<text x="221.6" y="103.8">VN</text>
<text x="221.7" y="106.3">VP</text>
<text x="42.4" y="110.5">12</text>
<text x="42.4" y="113.1">13</text>
<text x="52.7" y="113.1">3</text>
<text x="52.7" y="110.5">4</text>
<text x="70.1" y="109.8">15</text>
<text x="80.7" y="109.8">1</text>
<text x="87.8" y="109.8">15</text>
<text x="98.4" y="109.8">1</text>
<text x="114.3" y="110.5">12</text>
<text x="114.3" y="113.1">13</text>
<text x="124.6" y="113.1">3</text>
<text x="124.6" y="110.5">4</text>
<text x="140.3" y="113.6">3</text>
<text x="140.3" y="111">4</text>
<text x="140.3" y="108.5">5</text>
<text x="193.7" y="108.8">D23</text>
<text x="221.6" y="108.8">EN</text>
<text x="42.4" y="115.6">14</text>
<text x="42.4" y="118.1">15</text>
<text x="52.7" y="118.1">1</text>
<text x="52.7" y="115.6">2</text>
<text x="114.3" y="115.6">14</text>
<text x="114.3" y="118.1">15</text>
<text x="124.6" y="118.1">1</text>
<text x="124.6" y="115.6">2</text>
<text x="140.3" y="118.6">1</text>
<text x="140.3" y="116.1">2</text>
<text x="73.7" y="128.3" transform="rotate(-90 73.7 128.3)">3</text>
<text x="76.2" y="128.3" transform="rotate(-90 76.2 128.3)">2</text>
<text x="78.7" y="128.3" transform="rotate(-90 78.7 128.3)">1</text>
<text x="87.6" y="126" transform="rotate(-90 87.6 126)">2</text>
<text x="90.2" y="126" transform="rotate(-90 90.2 126)">1</text>
</g>
<g font-size="1.8" fill="#808080">
<text x="188.6" y="57.3">ESP32-DEVKITV1</text>
<text x="217.4" y="121.4">BOARD</text>
</g>
<g font-size="1.4" fill="#808080">
<text x="130.1" y="53.4">RELAY_CONTROL</text>
<text x="122.2" y="59.6">IN2/1.2B</text>
<text x="122.2" y="57">IN1/1.3B</text>
<text x="147.5" y="59.6">8</text>
<text x="147.5" y="57">11</text>
<text x="122.1" y="62.1">IN3/1.2D</text>
<text x="122.1" y="64.7">IN4/1.3D</text>
<text x="147.5" y="64.7">6</text>
<text x="147.5" y="62.1">7</text>
<text x="122.2" y="67.2">IN5/1.5B</text>
<text x="147.5" y="67.2">5</text>
<text x="48.4" y="76.1">VCC/2</text>
<text x="185.6" y="73">1</text>
<text x="185.6" y="75.6">2</text>
<text x="234.3" y="72.5">+5V</text>
<text x="234.5" y="75.3">GND</text>
<text x="37.8" y="83.4">1</text>
<text x="58.9" y="83.4">30</text>
<text x="109.7" y="83.4">1</text>
<text x="130.8" y="83.4">30</text>
<text x="146.5" y="84">30</text>
<text x="185.6" y="78.1">3</text>
<text x="185.6" y="80.7">4</text>
<text x="185.6" y="83.2">5</text>
<text x="232.3" y="83.2">20</text>
<text x="232.3" y="80.7">19</text>
<text x="232.3" y="78.1">18</text>
<text x="37.8" y="86">2</text>
<text x="37.8" y="88.5">3</text>
<text x="58.9" y="86">29</text>
<text x="58.9" y="88.5">28</text>
<text x="109.7" y="86">2</text>
<text x="109.7" y="88.5">3</text>
<text x="130.8" y="86">29</text>
<text x="130.8" y="88.5">28</text>
<text x="146.5" y="86.5">29</text>
<text x="146.5" y="89">28</text>
<text x="185.6" y="85.7">6</text>
<text x="185.6" y="88.3">7</text>
<text x="232.3" y="88.3">22</text>
<text x="232.3" y="85.7">21</text>
<text x="37.8" y="91.1">4</text>
<text x="37.8" y="93.6">5</text>
<text x="58.9" y="91.1">27</text>
<text x="58.9" y="93.6">26</text>
<text x="109.7" y="91.1">4</text>
<text x="109.7" y="93.6">5</text>
<text x="130.8" y="91.1">27</text>
<text x="130.8" y="93.6">26</text>
<text x="146.5" y="91.6">27</text>
<text x="146.5" y="94.1">26</text>
<text x="184.8" y="95.9">10</text>
<text x="185.6" y="90.8">8</text>
<text x="185.6" y="93.3">9</text>
<text x="232.3" y="95.9">25</text>
<text x="232.3" y="93.3">24</text>
<text x="232.3" y="90.8">23</text>
<text x="37.8" y="96.1">6</text>
<text x="37.8" y="98.7">7</text>
<text x="37.8" y="101.2">8</text>
<text x="58.9" y="96.1">25</text>
<text x="58.9" y="98.7">24</text>
<text x="58.9" y="101.2">23</text>
<text x="109.7" y="96.1">6</text>
<text x="109.7" y="98.7">7</text>
<text x="109.7" y="101.2">8</text>
<text x="130.8" y="96.1">25</text>
<text x="130.8" y="98.7">24</text>
<text x="130.8" y="101.2">23</text>
<text x="146.5" y="96.6">25</text>
<text x="146.5" y="99.2">24</text>
<text x="146.5" y="101.7">23</text>
<text x="184.8" y="101">12</text>
<text x="184.9" y="98.4">11</text>
<text x="232.1" y="101">27</text>
<text x="232.3" y="98.4">26</text>
<text x="37" y="106.3">10</text>
<text x="37.8" y="103.8">9</text>
<text x="58.9" y="103.8">22</text>
<text x="58.9" y="106.3">21</text>
<text x="108.9" y="106.3">10</text>
<text x="109.7" y="103.8">9</text>
<text x="130.8" y="103.8">22</text>
<text x="130.8" y="106.3">21</text>
<text x="146.5" y="104.3">22</text>
<text x="146.5" y="106.8">21</text>
<text x="184.8" y="103.5">13</text>
<text x="184.8" y="106">14</text>
<text x="232.1" y="106">29</text>
<text x="232.1" y="103.5">28</text>
<text x="37" y="111.4">12</text>
<text x="37" y="113.9">13</text>
<text x="37.1" y="108.8">11</text>
<text x="58.9" y="108.8">20</text>
<text x="58.9" y="111.4">19</text>
<text x="58.9" y="113.9">18</text>
<text x="108.9" y="111.4">12</text>
<text x="108.9" y="113.9">13</text>
<text x="109" y="108.8">11</text>
<text x="130.8" y="108.8">20</text>
<text x="130.8" y="111.4">19</text>
<text x="130.8" y="113.9">18</text>
<text x="146.5" y="109.3">20</text>
<text x="146.5" y="111.9">19</text>
<text x="184.8" y="108.6">15</text>
<text x="232.1" y="108.6">30</text>
<text x="37" y="116.5">14</text>
<text x="37" y="119">15</text>
<text x="60.8" y="118.5">+5V</text>
<text x="61.1" y="116.2">GND</text>
<text x="72.4" y="118.7">+3V3</text>
<text x="78.6" y="118.7">+5V</text>
<text x="92.5" y="118.2">GND</text>
<text x="108.9" y="116.5">14</text>
<text x="108.9" y="119">15</text>
<text x="132.7" y="118.5">+5V</text>
<text x="132.9" y="116.2">GND</text>
<text x="146.5" y="114.4">18</text>
<text x="148.4" y="119">+5V</text>
<text x="148.7" y="116.7">GND</text>
<text x="94.5" y="122.8">29</text>
</g>
</svg>
